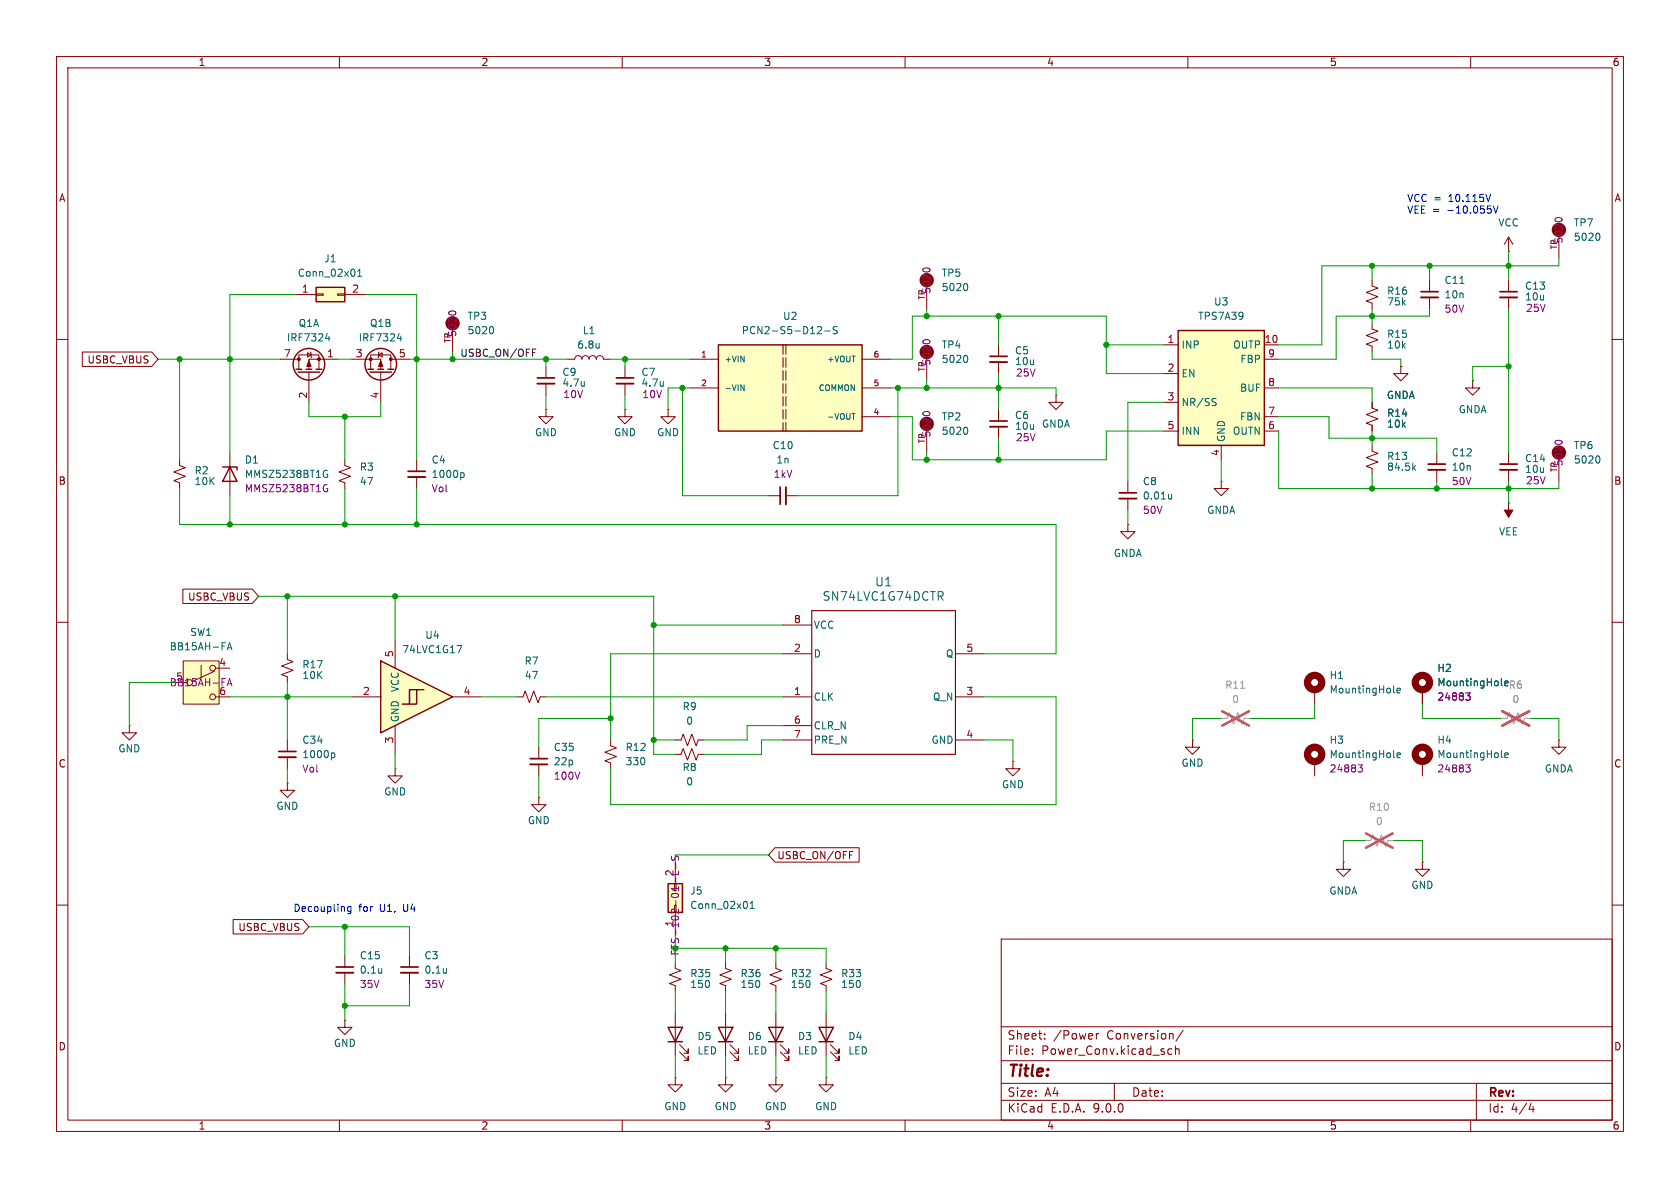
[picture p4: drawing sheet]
<svg xmlns="http://www.w3.org/2000/svg" width="297mm" height="210mm" viewBox="0 0 297 210" stroke-linecap="round" stroke-linejoin="round" font-family="sans-serif">
<g fill="none" stroke="#840000" stroke-width=".18">
<path d="M10 10h277v190h-277zM12 12h273v186h-273zM60 10v2M110 10v2M160 10v2M210 10v2M260 10v2M163.8 49.5v5.1M10 60h2M176.5 61v2M176.5 64v2M176.5 72.4v2"/>
<path d="M176.5 75.4v2.1M186.7 69.9v1.2h1.3l-1.3 1.3-1.3-1.3h1.3M186.7 69.9h.1M285 60h2M10 110h2M285 110h2M91.4 123.2h1.1l.3-1 .8 2 .8-2 .7 2 .4-1h1M119.4 130.8h1l.4-1 .7 2 .8-2 .8 2 .3-1h1.1M10 160h2M119.4 170.2v1l1 .4-2 .7 2 .8-2 .8 1 .3v1.1M128.3 170.2v1l1 .4-2 .7 2 .8-2 .8 1 .3v1.1M177 166h108v32h-108z"/>
<path d="M285 160h2M60 198v2M110 198v2M160 198v2M177 194.5h108M177 191.5h108M177 187.5h108M177 181.5h108M182.5 186.3v.1M182.5 185.5v.1M184.7 183.6v.1M184.7 182.8v.1"/>
<path d="M193.8 182.7v1M194.2 182.7l-.2 .1-.2 .2M197 191.5v3M206.5 186.1l.2 .3 .5-.1M207.2 185.5l-.5-.1-.2 .3M207.8 185.5l.2-.1 .4 .1 .1 .9M207.8 184.9v1.5M209.2 182.1l-1.3 2M210 198v2M260 198v2M261 191.5v6.5M270.7 195l-.4 1.1h.9"/>
<path d="M271 195.6v1"/>
</g>
<path d="M170.8 50.1a.79 .79 0 0 1 0 1.3" fill="none" stroke="#006464" stroke-width=".18"/>
<path d="M163.1 47.7a.79 .79 0 0 1 1.3 0" fill="none" stroke="#840084" stroke-width=".18"/>
<path d="M175 63h3.1M175 74.4h3.1" fill="none" stroke="#840000" stroke-width=".3"/>
<path d="M175 64h3.1M175 75.4h3.1" fill="none" stroke="#840000" stroke-width=".33"/>
<g fill="#ffffc2">
<path d="M67.3 116.8l12.7 6.4-12.7 6.3z"/>
<path d="M72.4 121.9h1.3l-2.6 2.6h1.3z"/>
<path d="M73.7 121.9h1.2l-2.5 2.6h1.3z"/>
</g>
<path d="M67.3 116.8l12.7 6.4-12.7 6.3zM73.7 121.9h-1.3v2.6h-1.3M74.9 121.9h-1.2v2.6h-1.3" fill="none" stroke="#840000" stroke-width=".25"/>
<path d="M69.8 113v5.1M62.2 123.2h5.1M69.8 128.3v5.1M80 123.2h5.1M119.4 133.4h1l.4-1.1 .7 2.1 .8-2.1 .8 2.1 .3-1h1.1" fill="none" stroke="#840000" stroke-width=".18"/>
<path d="M80.8 114.1h.8l-.5 1.3" fill="none" stroke="#006464" stroke-width=".18"/>
<path d="M118.1 156.2h2.5v5.1h-2.5z" fill="#ffffc2"/>
<path d="M39.4 82.6h2.5v.5M40.6 82.6l1.3 2.5h-2.5zM118.1 156.2h2.5v5.1h-2.5zM118.1 181.6h2.5l-1.2 2.6zM118.1 184.2h2.5M127 181.6h2.5l-1.2 2.6zM127 184.2h2.5" fill="none" stroke="#840000" stroke-width=".25"/>
<g fill="none" stroke="#840000" stroke-width=".18">
<path d="M40.6 80v7.6M95.2 132.1v2M95.2 135.1v2.1M107.9 130.8v1l1.1 .4-2.1 .8 2.1 .7-2.1 .8 1 .4v1M119.4 152.4v3.8M119.4 161.3v3.8M119.4 179.1v7.6M128.3 179.1v7.6M119.4 190.5v1.3h1.2l-1.2 1.2-1.3-1.2h1.3M119.4 190.5h.1M120.1 185.9l1.6 1.6v-.8v.8h-.8M120.1 184.7l1.6 1.5v-.8v.8h-.8"/>
<path d="M128.3 190.5v1.3h1.2l-1.2 1.2-1.3-1.2h1.3M128.3 190.5h.1M129 185.9l1.6 1.6v-.8v.8h-.8M129 184.7l1.6 1.5v-.8v.8h-.8"/>
</g>
<path d="M57.4 83.2h.5M57.7 83.9h.2v.4l-.2 .1-.3-.1M132.6 159.7l.4-.4v1.3M132.6 160.6h.7" fill="none" stroke="#006464" stroke-width=".18"/>
<path d="M57.4 85.7h.5M57.7 86.4h.2v.4l-.2 .1h-.3M118.7 151.3v.5l.1 .2h.4l.2-.5 .3-.2 .3 .3-.1 .5M119.5 152.6v1M119.5 155.2v1M120 154v.6h-1.3" fill="none" stroke="#840084" stroke-width=".18"/>
<path d="M93.7 134.1h3.1" fill="none" stroke="#840000" stroke-width=".3"/>
<path d="M93.7 135.1h3.1" fill="none" stroke="#840000" stroke-width=".33"/>
<path d="M55.9 50.8h5.1v2.5h-5.1z" fill="#ffffc2"/>
<g fill="none" stroke="#840000" stroke-width=".25">
<path d="M55.9 50.8h5.1v2.5h-5.1zM52.3 65.3h1M52.7 65.8h3.8M54.1 65.3h1M55.9 65.3h1M65 65.3h1M65.4 65.8h3.8M66.8 65.3h1M68.6 65.3h1M135.9 181.6h2.5l-1.2 2.6zM135.9 184.2h2.5M144.8 181.6h2.5l-1.3 2.6z"/>
<path d="M144.8 184.2h2.5"/>
<circle cx="54.6" cy="64.4" r="2.79"/>
<circle cx="67.3" cy="64.4" r="2.79"/>
</g>
<g fill="none" stroke="#840000" stroke-width=".18">
<path d="M52.1 52.1h3.8M55.9 51.9h1.2v.3h-1.2zM59.7 51.9h1.3v.3h-1.3zM61 52.1h3.8M266.7 44.5h.1M266.7 41.9v2.6M266.7 49.5v2.1M266.7 52.6v2M266.7 41.9l-.8 1.3M266.7 41.9l.8 1.3M275.6 40.6v5.1M49.5 63.5h3.3"/>
<path d="M52.8 65.3v-2.6h3.6v2.6M54.4 62.4l.6 .3-.6 .4zM54.6 65.8v5.3M54.9 62.2l.1 .2v.7l.1 .1M59.7 63.5h-5.1v1.8M62.2 63.5h5.1v1.8M65.5 65.3v-2.6h3.6v2.6M66.9 62.7l.7-.3v.7zM67.1 62.2l-.2 .2v.7l-.1 .1M67.3 65.8v5.3M69.1 63.5h3.3M96.5 72.4v1.3h1.3l-1.3 1.2-1.3-1.2h1.3"/>
<path d="M96.5 72.4h.1M110.5 72.4v1.3h1.3l-1.3 1.2-1.3-1.2h1.3M110.5 72.4h.1M110.5 64.8v2M110.5 67.8v2.1M118.1 72.4v1.3h1.3l-1.3 1.2-1.3-1.2h1.3M118.1 72.4h.1M163.8 62.2v5.1M163.8 74.9v5.1M31.7 81.3v1l1.1 .4-2.1 .7 2.1 .8-2.1 .8 1 .3v1.1M61 81.3v1l1 .4-2.1 .7 2.1 .8-2.1 .8 1.1 .3v1.1M73.7 81.3v2"/>
<path d="M73.7 84.3v2.1M135.9 87.6h2M138.9 87.6h2.1M50.8 115.6v1l1 .4-2 .7 2 .8-2 .8 1 .3v1.1M138.4 110.5h5.1M138.4 115.6h5.1M168.9 115.6h5.1M22.9 128.3v1.2h1.2l-1.2 1.3-1.3-1.3h1.3M22.9 128.3h.1M138.4 123.2h5.1M138.4 128.3h5.1M138.4 130.8h5.1"/>
<path d="M168.9 123.2h5.1M168.9 130.8h5.1M179.1 134.6v1.3h1.2l-1.2 1.3-1.3-1.3h1.3M179.1 134.6h.1M95.2 141v1.2h1.3l-1.3 1.3-1.2-1.3h1.2M95.2 141h.1M137.2 170.2v1l1 .4-2.1 .7 2.1 .8-2.1 .8 1.1 .3v1.1M137.2 179.1v7.6M146 170.2v1l1.1 .4-2.1 .7 2.1 .8-2.1 .8 1 .3v1.1M146 179.1v7.6M137.2 190.5v1.3h1.2l-1.2 1.2-1.3-1.2h1.3M137.2 190.5h.1"/>
<path d="M137.9 185.9l1.5 1.6v-.8v.8h-.7M137.9 184.7l1.5 1.5v-.8v.8h-.7M146 190.5v1.3h1.3l-1.3 1.2-1.2-1.2h1.2M146 190.5h.1M146.8 185.9l1.5 1.6v-.8v.8h-.7M146.8 184.7l1.5 1.5v-.8v.8h-.7"/>
</g>
<g fill="none" stroke="#006464" stroke-width=".18">
<path d="M57.5 59.8h.8M58.1 59.4v.9M63.2 48.8h.8M63.2 47.9l.4-.3v1.2M70.2 59.8h.8M70.8 59.4v.9M282.5 41.2a.79 .79 0 0 1 0 1.3M117.3 67.4v.9M117.3 68.1l-.1 .1M170.8 75.5a.79 .79 0 0 1 0 1.3M170.8 62.8a.79 .79 0 0 1 0 1.3M81.6 83.6h.3l.2 .2-.1 .5-.4 .1"/>
<path d="M166.2 105.4l.5 .7M166.4 104.6l.3 .3v.3l-.3 .2"/>
</g>
<g fill="#840000" stroke="#840000" stroke-width=".18">
<path d="M54.6 63.8l.4 1h-.8z"/>
<path d="M67.3 63.8l.4 1h-.8z"/>
<circle cx="52.8" cy="63.5" r=".25"/>
<circle cx="56.4" cy="63.5" r=".25"/>
<circle cx="69.1" cy="63.5" r=".25"/>
<circle cx="65.5" cy="63.5" r=".25"/>
</g>
<path d="M265.2 51.6h3M109 66.8h3M72.1 83.3h3.1M137.9 86.1v3.1" fill="none" stroke="#840000" stroke-width=".3"/>
<path d="M265.2 52.6h3M109 67.8h3M72.1 84.3h3.1M138.9 86.1v3.1" fill="none" stroke="#840000" stroke-width=".33"/>
<path d="M274.9 38.8a.79 .79 0 0 1 1.3 0M163.1 73.1a.79 .79 0 0 1 1.3 0M163.1 60.4a.79 .79 0 0 1 1.3 0" fill="none" stroke="#840084" stroke-width=".18"/>
<path d="M143.5 108h25.4v25.4h-25.4z" fill="none" stroke="#840000" stroke-width=".2"/>
<path d="M32.4 116.8h6.3v7.7h-6.3z" fill="#ffffc2"/>
<g fill="none" stroke="#840000" stroke-width=".18">
<path d="M80 57.2v5M96.5 64.8v2M96.5 67.8v2.1M100.3 63.5h1.3a.64 .64 0 0 1 .6-.6 .64 .64 0 0 1 .7 .6 .64 .64 0 0 1 .6-.6 .64 .64 0 0 1 .6 .6 .64 .64 0 0 1 .7-.6 .64 .64 0 0 1 .6 .6 .64 .64 0 0 1 .6-.6 .64 .64 0 0 1 .7 .6h1.2M32.4 116.8h6.3v7.7h-6.3zM35.6 117.6v2M37.9 118.7l-3.9 1.7M38.1 118.1h2.5M38.1 123.2h2.5M50.8 138.4v1.3h1.3l-1.3 1.3-1.3-1.3h1.3M50.8 138.4h.1M50.8 130.8v2"/>
<path d="M50.8 133.9v2M69.8 135.9v1.3h1.3l-1.3 1.2-1.2-1.2h1.2M69.8 135.9h.1M61 168.9v2M61 172v2M72.4 168.9v2M72.4 172v2M61 180.3v1.3h1.2l-1.2 1.3-1.3-1.3h1.3M61 180.3h.1"/>
<circle cx="37.6" cy="118.1" r=".51"/>
<circle cx="37.6" cy="123.2" r=".51"/>
</g>
<path d="M87 57.7a.79 .79 0 0 1 0 1.3M103.3 67.4v.9M103.3 68.1l-.1 .1M105.9 60.7v.8M105.9 61.4v.1M40.2 114.9l.4-1.3 .4 1.3M40.3 114.5h.6M58.7 133.1h.4l.1 .2-.1 .5-.4 .1M67.5 171.2v.8M67.5 171.9l-.1 .1M78.9 171.2v.8M78.9 171.9v.1" fill="none" stroke="#006464" stroke-width=".18"/>
<path d="M79.3 55.3a.79 .79 0 0 1 1.3 0M40.2 121.2l.4-1.2 .4 1.2M40.3 120.9h.6" fill="none" stroke="#840084" stroke-width=".18"/>
<path d="M95 66.8h3M49.3 132.8h3M59.4 170.9h3.1M70.9 170.9h3" fill="none" stroke="#840000" stroke-width=".3"/>
<path d="M95 67.8h3M49.3 133.9h3M59.4 172h3.1M70.9 172h3" fill="none" stroke="#840000" stroke-width=".33"/>
<path d="M127 61h25.4v15.2h-25.4z" fill="#ffffc2"/>
<path d="M127 61h25.4v15.2h-25.4z" fill="none" stroke="#840000" stroke-width=".25"/>
<path d="M138.4 61v15.2M138.9 61v15.2" fill="none" stroke="#840000" stroke-width=".18" stroke-dasharray="1.7 .6"/>
<path d="M121.9 63.5h5.1M121.9 68.6h5.1M152.4 63.5h5.1M152.4 68.6h5.1M152.4 73.7h5.1M199.4 92.7v1.3h1.3l-1.3 1.3-1.3-1.3h1.3M199.4 92.7h.1M199.4 85.1v2M199.4 88.1v2.1M215.9 85.1v1.3h1.3l-1.3 1.2-1.3-1.2h1.3M215.9 85.1h.1" fill="none" stroke="#840000" stroke-width=".18"/>
<path d="M144.6 57.8l.4-.1 .2 .4-.8 .9h.8M145.8 58.5h.9M148 57.8l-.5-.1-.1 .2v.3l.5 .3 .1 .3-.2 .2-.5-.1M131 68l.6 1v-1M150.6 73.1h.6M207.1 87.4v.8M207.1 88.1l-.3 .1" fill="none" stroke="#006464" stroke-width=".18"/>
<path d="M197.9 87.1h3" fill="none" stroke="#840000" stroke-width=".3"/>
<path d="M197.9 88.1h3" fill="none" stroke="#840000" stroke-width=".33"/>
<path d="M208.3 58.4h15.2v20.3h-15.2z" fill="#ffffc2"/>
<path d="M208.3 58.4h15.2v20.3h-15.2z" fill="none" stroke="#840000" stroke-width=".25"/>
<g fill="none" stroke="#840000" stroke-width=".18">
<path d="M242.6 49.5v1l1 .4-2 .8 2 .8-2 .7 1 .4v1M242.6 57.2v1l1 .3-2 .8 2 .8-2 .7 1 .4v1M252.7 49.5v2.1M252.7 52.6v2M14.5 62.2h12.3l1.1 1.3-1.1 1.3h-12.3zM205.7 61h2.6M205.7 66h2.6M205.7 71.1h2.6M205.7 76.2h2.6M215.9 78.7v2.6M223.5 61h2.6M223.5 76.2h2.6"/>
<path d="M223.5 63.5h2.6M223.5 68.6h2.6M223.5 73.7h2.6M242.6 71.1v1l1 .4-2 .8 2 .7-2 .8 1 .4v1M242.6 78.7v1.1l1 .3-2 .8 2 .8-2 .7 1 .4v1M247.6 64.8v1.2h1.3l-1.3 1.3-1.2-1.3h1.2M247.6 64.8h.1M260.3 67.3v1.3h1.3l-1.3 1.3-1.2-1.3h1.2M260.3 67.3h.1M254 80v2M254 83.1v2M266.7 88.9h.1"/>
<path d="M266.7 80v2M266.7 83.1v2M266.7 88.9v2.5M275.6 80v5.1M32.3 104.1h12.3l1.1 1.3-1.1 1.3h-12.3zM210.8 130.8v1.3h1.3l-1.3 1.3-1.3-1.3h1.3M210.8 130.8h.1M232.4 121.9v2.6M232.4 134.6v2.6M251.5 121.9v2.6M251.5 134.6v2.6M275.6 130.8v1.3h1.3l-1.3 1.3-1.3-1.3h1.3"/>
<path d="M275.6 130.8h.1M137 149.9h14.9v2.5h-14.9l-1.1-1.3zM150.2 151.1h.4M150.2 150.5h.6M237.5 152.4v1.3h1.3l-1.3 1.2-1.3-1.2h1.3M237.5 152.4h.1M251.5 152.4v1.3h1.2l-1.2 1.2-1.3-1.2h1.3M251.5 152.4h.1M41.2 162.6h12.3l1.1 1.2-1.1 1.3h-12.3z"/>
</g>
<g fill="none" stroke="#006464" stroke-width=".18">
<path d="M258.1 50.1h.7M214.5 71l.4 .2 .1 .3-.2 .2h-.3M214.5 70.4l.5 .1M249.9 82.6l.3 .5M250.2 82.3l-.4 .5M282.5 80.6a.79 .79 0 0 1 0 1.3M246.4 133.7l.2 .2M246.4 122.3l.2 .2M247 133.5l.6-.1-.1-.3h-.3l-.2 .2v.6h.5M247 122.1l.6-.1-.1-.3h-.3l-.2 .1v.6h.5M265.4 121l.2 .2M265.4 133.7l.2 .2"/>
<path d="M266 133.5l.6-.1v-.3h-.4l-.2 .2 .1 .6h.5M266.2 120.4l-.2 .2v.4l.2 .2M266.6 120.7l-.6 .1"/>
</g>
<path d="M215.9 127h1l.4-1 .8 2 .7-2 .8 2 .4-1h1M265.4 127h1l.4-1 .8 2 .8-2 .7 2 .4-1h1M241.3 148.6h1l.4-1 .8 2 .7-2 .8 2 .4-1h1" fill="none" stroke="#a1a1a1" stroke-width=".18"/>
<path d="M216.1 125.7l4.7 2.6M220.8 125.7l-4.7 2.6M265.6 125.7l4.7 2.6M270.3 125.7l-4.7 2.6M241.5 147.3l4.7 2.6M246.2 147.3l-4.7 2.6" fill="none" stroke="#e65255" stroke-width=".46"/>
<path d="M219.3 121.7h.7" fill="none" stroke="#989898" stroke-width=".18"/>
<path d="M265.9 90.2h1.6l-.8 1.2z" fill="#840000" stroke="#840000" stroke-width=".18"/>
<g fill="none" stroke="#840000" stroke-width="1.3">
<circle cx="232.4" cy="120.6" r="1.27"/>
<circle cx="232.4" cy="133.3" r="1.27"/>
<circle cx="251.5" cy="120.6" r="1.27"/>
<circle cx="251.5" cy="133.3" r="1.27"/>
</g>
<path d="M274.9 78.1a.79 .79 0 0 1 1.3 0M240.9 135.2l-.5 .5 .4 .1 .1 .4-.3 .3h-.3M259.9 122.5l-.4 .5 .4 .1v.4l-.2 .3h-.4M259.9 135.2l-.4 .5 .4 .1v.4l-.2 .3h-.4" fill="none" stroke="#840084" stroke-width=".18"/>
<path d="M251.2 51.6h3.1M252.5 82h3M265.2 82h3" fill="none" stroke="#840000" stroke-width=".3"/>
<path d="M251.2 52.6h3.1M252.5 83.1h3M265.2 83.1h3" fill="none" stroke="#840000" stroke-width=".33"/>
<path d="M94.1 62.3h.5M94.1 61.7h.6" fill="none" stroke="#0f0f0f" stroke-width=".18"/>
<g fill="none" stroke="#009600" stroke-width=".18">
<path d="M52.1 52.1h-11.5v27.9M64.8 52.1h8.9v29.2M163.8 54.6v1.3M176.5 55.9v5.1M242.6 47v2.5M242.6 54.6v2.6M252.7 54.6v1.3h-16.5v7.6h-10.1M252.7 47v2.5M266.7 44.5v5M266.7 54.6v25.4M275.6 45.7v1.3h-41.9v14h-7.6M27.9 63.5h21.6"/>
<path d="M31.7 63.5v17.8M54.6 71.1v2.6h12.7v-2.6M59.7 63.5h2.5M61 73.7v7.6M72.4 63.5h27.9M80 62.2v1.3M96.5 63.5v1.3M96.5 69.9v2.5M107.9 63.5h14M110.5 63.5v1.3M110.5 69.9v2.5M120.6 68.6v19h15.3"/>
<path d="M121.9 68.6h-3.8v3.8M157.5 63.5h3.8v-7.6h34.3v10.1h10.1M157.5 73.7h3.8v7.6h34.3v-5.1h10.1M157.5 68.6h29.2v1.3M158.7 68.6v19h-17.7M163.8 67.3v1.3M176.5 66v6.4M176.5 77.5v3.8M195.6 61h10.1M205.7 71.1h-6.3v14M226.1 68.6h16.5v2.5M226.1 73.7h8.8v3.8h19.1v2.5"/>
<path d="M226.1 76.2v10.2h49.5v-1.3M242.6 62.2v1.3h5v1.3M242.6 76.2v2.5M266.7 64.8h-6.4v2.5M31.7 86.4v6.3h155v22.9h-12.7M40.6 87.6v5.1M61 86.4v6.3M73.7 86.4v6.3M163.8 80v1.3M199.4 90.2v2.5M215.9 81.3v3.8M242.6 83.8v2.6"/>
<path d="M254 85.1v1.3M266.7 85.1v3.8M45.7 105.4h69.9v28h3.8M50.8 105.4v10.2M69.8 105.4v7.6M115.6 110.5h22.8M138.4 115.6h-30.5v15.2M30.5 120.7h-7.6v7.6M40.6 123.2h21.6M50.8 120.7v10.1M50.8 135.9v2.5M69.8 133.4v2.5"/>
<path d="M85.1 123.2h6.3M95.2 137.2v3.8M96.5 123.2h41.9M107.9 127h-12.7v5.1M115.6 130.8h3.8M138.4 128.3h-6.3v2.5h-7.6M138.4 130.8h-3.8v2.6h-10.1M174 123.2h12.7v19h-78.8v-6.3M174 130.8h5.1v3.8M215.9 127h-5.1v3.8M232.4 124.5v2.5h-11.4M251.5 124.5v2.5h13.9"/>
<path d="M270.5 127h5.1v3.8M135.9 151.1h-16.5v1.3M241.3 148.6h-3.8v3.8M246.4 148.6h5.1v3.8M54.6 163.8h17.8v5.1M61 163.8v5.1M61 174v6.3M72.4 174v3.8h-11.4M119.4 170.2v-2.6h26.6v2.6M119.4 175.3v3.8M128.3 167.6v2.6M128.3 175.3v3.8"/>
<path d="M137.2 167.6v2.6M137.2 175.3v3.8M146 175.3v3.8M119.4 186.7v3.8M128.3 186.7v3.8M137.2 186.7v3.8M146 186.7v3.8"/>
</g>
<path d="M263.5 34.4l-.4 1.2M264 36.4l.4 1.3 .5-1.3M62 160.3v1l-.2 .2h-.3M62 160.3h-.3l-.3 .2 .2 .6h.4" fill="none" stroke="#0000c2" stroke-width=".18"/>
<g fill="#009600" stroke="#009600" stroke-width=".18">
<circle cx="31.7" cy="63.5" r=".46"/>
<circle cx="40.6" cy="63.5" r=".46"/>
<circle cx="61" cy="73.7" r=".46"/>
<circle cx="40.6" cy="92.7" r=".46"/>
<circle cx="61" cy="92.7" r=".46"/>
<circle cx="73.7" cy="63.5" r=".46"/>
<circle cx="73.7" cy="92.7" r=".46"/>
<circle cx="128.3" cy="167.6" r=".46"/>
<circle cx="137.2" cy="167.6" r=".46"/>
<circle cx="107.9" cy="127" r=".46"/>
<circle cx="115.6" cy="130.8" r=".46"/>
<circle cx="115.6" cy="110.5" r=".46"/>
<circle cx="163.8" cy="55.9" r=".46"/>
<circle cx="163.8" cy="68.6" r=".46"/>
<circle cx="158.7" cy="68.6" r=".46"/>
<circle cx="163.8" cy="81.3" r=".46"/>
<circle cx="176.5" cy="81.3" r=".46"/>
<circle cx="176.5" cy="68.6" r=".46"/>
<circle cx="176.5" cy="55.9" r=".46"/>
<circle cx="50.8" cy="123.2" r=".46"/>
<circle cx="69.8" cy="105.4" r=".46"/>
<circle cx="50.8" cy="105.4" r=".46"/>
<circle cx="61" cy="163.8" r=".46"/>
<circle cx="61" cy="177.8" r=".46"/>
<circle cx="96.5" cy="63.5" r=".46"/>
<circle cx="80" cy="63.5" r=".46"/>
<circle cx="110.5" cy="63.5" r=".46"/>
<circle cx="120.6" cy="68.6" r=".46"/>
<circle cx="242.6" cy="77.5" r=".46"/>
<circle cx="195.6" cy="61" r=".46"/>
<circle cx="242.6" cy="47" r=".46"/>
<circle cx="252.7" cy="47" r=".46"/>
<circle cx="242.6" cy="55.9" r=".46"/>
<circle cx="242.6" cy="86.4" r=".46"/>
<circle cx="266.7" cy="86.4" r=".46"/>
<circle cx="254" cy="86.4" r=".46"/>
<circle cx="266.7" cy="47" r=".46"/>
<circle cx="266.7" cy="64.8" r=".46"/>
</g>
<text font-size="2.8" fill="#840000" x="178" y="190.9">Title:</text>
<g font-size="2.1" fill="#006464">
<text x="145.3" y="106.4">SN74LVC1G74DCTR</text>
<text x="154.6" y="103.9">U1</text>
</g>
<g font-size="2.1" fill="#840000">
<text x="178" y="184">Sheet:</text>
<text x="186.2" y="184">/Power</text>
<text x="195.7" y="184">Conversion/</text>
<text x="178" y="186.7">File:</text>
<text x="184.1" y="186.7">Power_Conv.kicad_sch</text>
<text x="178" y="196.9">KiCad</text>
<text x="178" y="194.1">Size:</text>
<text x="184.7" y="194.1">A4</text>
<text x="185.7" y="196.9">E.D.A.</text>
<text x="193.3" y="196.9">9.0.0</text>
<text x="200" y="194.1">Date:</text>
<text x="263" y="194.3">Rev:</text>
<text x="263" y="196.9">Id:</text>
<text x="267.1" y="196.9">4/4</text>
</g>
<g font-size="1.8" fill="#840000">
<text x="35" y="11.9">1</text>
<text x="85" y="11.9">2</text>
<text x="135" y="11.9">3</text>
<text x="185" y="11.9">4</text>
<text x="235" y="11.9">5</text>
<text x="285" y="11.9">6</text>
<text x="10.3" y="35.9">A</text>
<text x="285.3" y="35.9">A</text>
<text x="15.4" y="64.5">USBC_VBUS</text>
<text x="10.3" y="85.9">B</text>
<text x="285.3" y="85.9">B</text>
<text x="33.1" y="106.4">USBC_VBUS</text>
<text x="10.3" y="135.9">C</text>
<text x="285.3" y="135.9">C</text>
<text x="137.3" y="152.1">USBC_ON/OFF</text>
<text x="42" y="164.8">USBC_VBUS</text>
<text x="10.3" y="185.9">D</text>
<text x="285.3" y="185.9">D</text>
<text x="35" y="199.9">1</text>
<text x="85" y="199.9">2</text>
<text x="135" y="199.9">3</text>
<text x="185" y="199.9">4</text>
<text x="235" y="199.9">5</text>
<text x="285" y="199.9">6</text>
</g>
<g font-size="1.8" fill="#0000c2">
<text x="248.7" y="35.9">VCC =</text>
<text x="256.2" y="35.9">10.115V</text>
<text x="248.7" y="38">VEE =</text>
<text x="256" y="38">-10.055V</text>
<text x="51.8" y="161.4">Decoupling</text>
<text x="63.4" y="161.4">for</text>
<text x="67.2" y="161.4">U1,</text>
<text x="71.6" y="161.4">U4</text>
</g>
<g font-size="1.8" fill="#006464">
<text x="264.8" y="40.2">VCC</text>
<text x="278.1" y="40.2">TP7</text>
<text x="57.2" y="46.6">J1</text>
<text x="278.1" y="42.8">5020</text>
<text x="52.5" y="49.1">Conn_02x01</text>
<text x="166.4" y="49.1">TP5</text>
<text x="166.4" y="51.7">5020</text>
<text x="245.1" y="52.3">R16</text>
<text x="255.3" y="50.4">C11</text>
<text x="255.3" y="52.9">10n</text>
<text x="269.5" y="51.4">C13</text>
<text x="52.7" y="58">Q1A</text>
<text x="65.3" y="58">Q1B</text>
<text x="82.6" y="56.7">TP3</text>
<text x="82.6" y="59.3">5020</text>
<text x="102.9" y="59.3">L1</text>
<text x="131" y="59.3">PCN2-S5-D12-S</text>
<text x="138.3" y="56.7">U2</text>
<text x="211.7" y="56.7">TPS7A39</text>
<text x="214.5" y="54.2">U3</text>
<text x="245.1" y="54.2">75k</text>
<text x="245.1" y="59.9">R15</text>
<text x="50.6" y="60.6">IRF7324</text>
<text x="63.3" y="60.6">IRF7324</text>
<text x="102" y="61.8">6.8u</text>
<text x="166.4" y="61.8">TP4</text>
<text x="166.4" y="64.4">5020</text>
<text x="179.3" y="62.8">C5</text>
<text x="208.8" y="61.8">INP</text>
<text x="217.9" y="61.8">OUTP</text>
<text x="219.2" y="64.4">FBP</text>
<text x="245.1" y="61.8">10k</text>
<text x="99.3" y="66.6">C9</text>
<text x="99.3" y="68.6">4.7u</text>
<text x="113.3" y="66.6">C7</text>
<text x="113.3" y="68.6">4.7u</text>
<text x="208.8" y="66.9">EN</text>
<text x="208.8" y="72">NR/SS</text>
<text x="219.1" y="69.4">BUF</text>
<text x="245.1" y="70.7">GNDA</text>
<text x="94.5" y="77.3">GND</text>
<text x="108.5" y="77.3">GND</text>
<text x="116.1" y="77.3">GND</text>
<text x="166.4" y="74.5">TP2</text>
<text x="166.4" y="77.1">5020</text>
<text x="179.3" y="74.3">C6</text>
<text x="184.1" y="75.8">GNDA</text>
<text x="208.8" y="77.1">INN</text>
<text x="217.8" y="77.1">OUTN</text>
<text x="219.1" y="74.5">FBN</text>
<text x="245.1" y="75.8">10k</text>
<text x="245.1" y="73.9">R14</text>
<text x="257.8" y="73.3">GNDA</text>
<text x="43.2" y="82.1">D1</text>
<text x="63.5" y="83.4">R3</text>
<text x="76.2" y="82.1">C4</text>
<text x="136.5" y="79.6">C10</text>
<text x="137.2" y="82.1">1n</text>
<text x="216.8" y="78.2" transform="rotate(-90 216.8 78.2)">GND</text>
<text x="245.1" y="81.5">R13</text>
<text x="245.1" y="83.4">84.5k</text>
<text x="256.5" y="80.9">C12</text>
<text x="256.5" y="83.4">10n</text>
<text x="269.5" y="81.9">C14</text>
<text x="278.1" y="79.6">TP6</text>
<text x="278.1" y="82.1">5020</text>
<text x="34.3" y="84">R2</text>
<text x="34.3" y="86">10K</text>
<text x="43.2" y="84.7">MMSZ5238BT1G</text>
<text x="63.5" y="86">47</text>
<text x="76.2" y="84.7">1000p</text>
<text x="201.9" y="86">C8</text>
<text x="201.9" y="88.5">0.01u</text>
<text x="213.3" y="91">GNDA</text>
<text x="264.9" y="94.8">VEE</text>
<text x="196.8" y="98.7">GNDA</text>
<text x="33.5" y="112.6">SW1</text>
<text x="75.1" y="113.1">U4</text>
<text x="143.8" y="111.4">VCC</text>
<text x="29.9" y="115.2">BB15AH-FA</text>
<text x="53.3" y="118.3">R17</text>
<text x="71" y="115.7">74LVC1G17</text>
<text x="92.6" y="117.7">R7</text>
<text x="143.8" y="116.4">D</text>
<text x="167.1" y="116.4">Q</text>
<text x="254" y="119">H2</text>
<text x="53.3" y="120.2">10K</text>
<text x="70.7" y="122.4" transform="rotate(-90 70.7 122.4)">VCC</text>
<text x="92.7" y="120.2">47</text>
<text x="120.6" y="125.8">R9</text>
<text x="143.8" y="124.1">CLK</text>
<text x="164.8" y="124.1">Q_N</text>
<text x="235" y="120.2">H1</text>
<text x="235" y="122.8">MountingHole</text>
<text x="53.3" y="131.7">C34</text>
<text x="70.7" y="127.8" transform="rotate(-90 70.7 127.8)">GND</text>
<text x="121.2" y="128.3">0</text>
<text x="143.8" y="129.1">CLR_N</text>
<text x="143.8" y="131.7">PRE_N</text>
<text x="164.6" y="131.7">GND</text>
<text x="235" y="131.7">H3</text>
<text x="254" y="131.7">H4</text>
<text x="20.8" y="133.2">GND</text>
<text x="53.3" y="134.2">1000p</text>
<text x="97.8" y="132.9">C35</text>
<text x="97.8" y="135.5">22p</text>
<text x="110.5" y="135.5">330</text>
<text x="110.5" y="132.9">R12</text>
<text x="120.6" y="136.5">R8</text>
<text x="208.8" y="135.7">GND</text>
<text x="273" y="136.8">GNDA</text>
<text x="48.8" y="143.4">GND</text>
<text x="67.8" y="140.8">GND</text>
<text x="121.2" y="139">0</text>
<text x="177" y="139.5">GND</text>
<text x="93.2" y="145.9">GND</text>
<text x="121.9" y="158.3">J5</text>
<text x="121.9" y="160.9">Conn_02x01</text>
<text x="234.9" y="158.3">GNDA</text>
<text x="249.4" y="157.3">GND</text>
<text x="63.5" y="169.8">C15</text>
<text x="63.5" y="172.3">0.1u</text>
<text x="74.9" y="169.8">C3</text>
<text x="74.9" y="172.3">0.1u</text>
<text x="121.9" y="172.9">R35</text>
<text x="130.8" y="172.9">R36</text>
<text x="139.7" y="172.9">R32</text>
<text x="148.6" y="172.9">R33</text>
<text x="121.9" y="174.9">150</text>
<text x="130.8" y="174.9">150</text>
<text x="139.7" y="174.9">150</text>
<text x="148.6" y="174.9">150</text>
<text x="58.9" y="185.3">GND</text>
<text x="123.2" y="184.1">D5</text>
<text x="132.1" y="184.1">D6</text>
<text x="141" y="184.1">D3</text>
<text x="149.9" y="184.1">D4</text>
<text x="123.2" y="186.6">LED</text>
<text x="132.1" y="186.6">LED</text>
<text x="141" y="186.6">LED</text>
<text x="149.9" y="186.6">LED</text>
<text x="117.3" y="196.4">GND</text>
<text x="126.2" y="196.4">GND</text>
<text x="135.1" y="196.4">GND</text>
<text x="144" y="196.4">GND</text>
</g>
<g font-size="1.8" fill="#840084">
<text x="276.5" y="43.2" transform="rotate(-90 276.5 43.2)">5020</text>
<text x="164.7" y="52.1" transform="rotate(-90 164.7 52.1)">5020</text>
<text x="269.5" y="53.3">10u</text>
<text x="80.9" y="59.7" transform="rotate(-90 80.9 59.7)">5020</text>
<text x="255.3" y="55.5">50V</text>
<text x="269.7" y="55.3">25V</text>
<text x="164.7" y="64.8" transform="rotate(-90 164.7 64.8)">5020</text>
<text x="179.3" y="64.7">10u</text>
<text x="99.5" y="70.6">10V</text>
<text x="113.5" y="70.6">10V</text>
<text x="179.5" y="66.8">25V</text>
<text x="164.7" y="77.5" transform="rotate(-90 164.7 77.5)">5020</text>
<text x="179.3" y="76.2">10u</text>
<text x="179.5" y="78.2">25V</text>
<text x="269.5" y="83.8">10u</text>
<text x="276.5" y="82.5" transform="rotate(-90 276.5 82.5)">5020</text>
<text x="43.2" y="87.2">MMSZ5238BT1G</text>
<text x="76.2" y="87.2">Vol</text>
<text x="136.7" y="84.7">1kV</text>
<text x="256.5" y="86">50V</text>
<text x="269.7" y="85.8">25V</text>
<text x="201.9" y="91">50V</text>
<text x="29.9" y="121.5">BB15AH-FA</text>
<text x="31" y="120.4">5</text>
<text x="254" y="124.1">24883</text>
<text x="254" y="121.5">MountingHole</text>
<text x="53.3" y="136.8">Vol</text>
<text x="235" y="136.8">24883</text>
<text x="235" y="134.2">MountingHole</text>
<text x="254" y="136.8">24883</text>
<text x="254" y="134.2">MountingHole</text>
<text x="97.8" y="138">100V</text>
<text x="119.1" y="163.9" transform="rotate(-90 119.1 163.9)">1</text>
<text x="63.5" y="174.9">35V</text>
<text x="74.9" y="174.9">35V</text>
</g>
<g font-size="1.8" fill="#a90000">
<text x="53.3" y="51.8">1</text>
<text x="62.2" y="51.8">2</text>
<text x="50.1" y="63.2">7</text>
<text x="57.7" y="63.2">1</text>
<text x="62.8" y="63.2">3</text>
<text x="70.4" y="63.2">5</text>
<text x="206.3" y="60.7">1</text>
<text x="206.3" y="65.8">2</text>
<text x="223.5" y="60.7">10</text>
<text x="224.1" y="63.2">9</text>
<text x="54.4" y="70.6" transform="rotate(-90 54.4 70.6)">2</text>
<text x="67.1" y="70.6" transform="rotate(-90 67.1 70.6)">4</text>
<text x="206.3" y="70.9">3</text>
<text x="224.1" y="68.3">8</text>
<text x="206.3" y="75.9">5</text>
<text x="224.1" y="73.4">7</text>
<text x="224.1" y="75.9">6</text>
<text x="215.6" y="80.7" transform="rotate(-90 215.6 80.7)">4</text>
<text x="140.3" y="110.2">8</text>
<text x="38.7" y="117.9">4</text>
<text x="69.6" y="116.3" transform="rotate(-90 69.6 116.3)">5</text>
<text x="140.3" y="115.3">2</text>
<text x="170.7" y="115.3">5</text>
<text x="38.7" y="122.9">6</text>
<text x="64.1" y="122.9">2</text>
<text x="81.8" y="122.9">4</text>
<text x="140.3" y="122.9">1</text>
<text x="170.7" y="122.9">3</text>
<text x="69.6" y="131.5" transform="rotate(-90 69.6 131.5)">3</text>
<text x="140.3" y="128">6</text>
<text x="140.3" y="130.6">7</text>
<text x="170.7" y="130.6">4</text>
<text x="119.1" y="155" transform="rotate(-90 119.1 155)">2</text>
</g>
<text font-size="1.8" fill="#0f0f0f" x="81.3" y="63.2">USBC_ON/OFF</text>
<g font-size="1.8" fill="#989898">
<text x="216.5" y="121.9">R11</text>
<text x="217.7" y="124.5">0</text>
<text x="266.6" y="121.9">R6</text>
<text x="267.3" y="124.5">0</text>
<text x="241.9" y="143.5">R10</text>
<text x="243.1" y="146.1">0</text>
</g>
<text font-size="1.8" fill="#009600" x="120.2" y="169" transform="rotate(-90 120.2 169)">FTS-102-01-L-S</text>
<g font-size="1.4" fill="#840084">
<text x="275.3" y="44.2" transform="rotate(-90 275.3 44.2)">TP</text>
<text x="163.6" y="53.1" transform="rotate(-90 163.6 53.1)">TP</text>
<text x="79.8" y="60.7" transform="rotate(-90 79.8 60.7)">TP</text>
<text x="163.6" y="65.8" transform="rotate(-90 163.6 65.8)">TP</text>
<text x="163.6" y="78.5" transform="rotate(-90 163.6 78.5)">TP</text>
<text x="275.3" y="83.6" transform="rotate(-90 275.3 83.6)">TP</text>
</g>
<g font-size="1.4" fill="#a90000">
<text x="123.8" y="63.2">1</text>
<text x="154.3" y="63.2">6</text>
<text x="123.8" y="68.3">2</text>
<text x="154.3" y="68.3">5</text>
<text x="154.3" y="73.4">4</text>
</g>
<g font-size="1.4" fill="#006464">
<text x="128" y="64.2">+VIN</text>
<text x="146.1" y="64.2">+VOUT</text>
<text x="128" y="69.3">-VIN</text>
<text x="144.6" y="69.3">COMMON</text>
<text x="146.1" y="74.4">-VOUT</text>
</g>
</svg>
